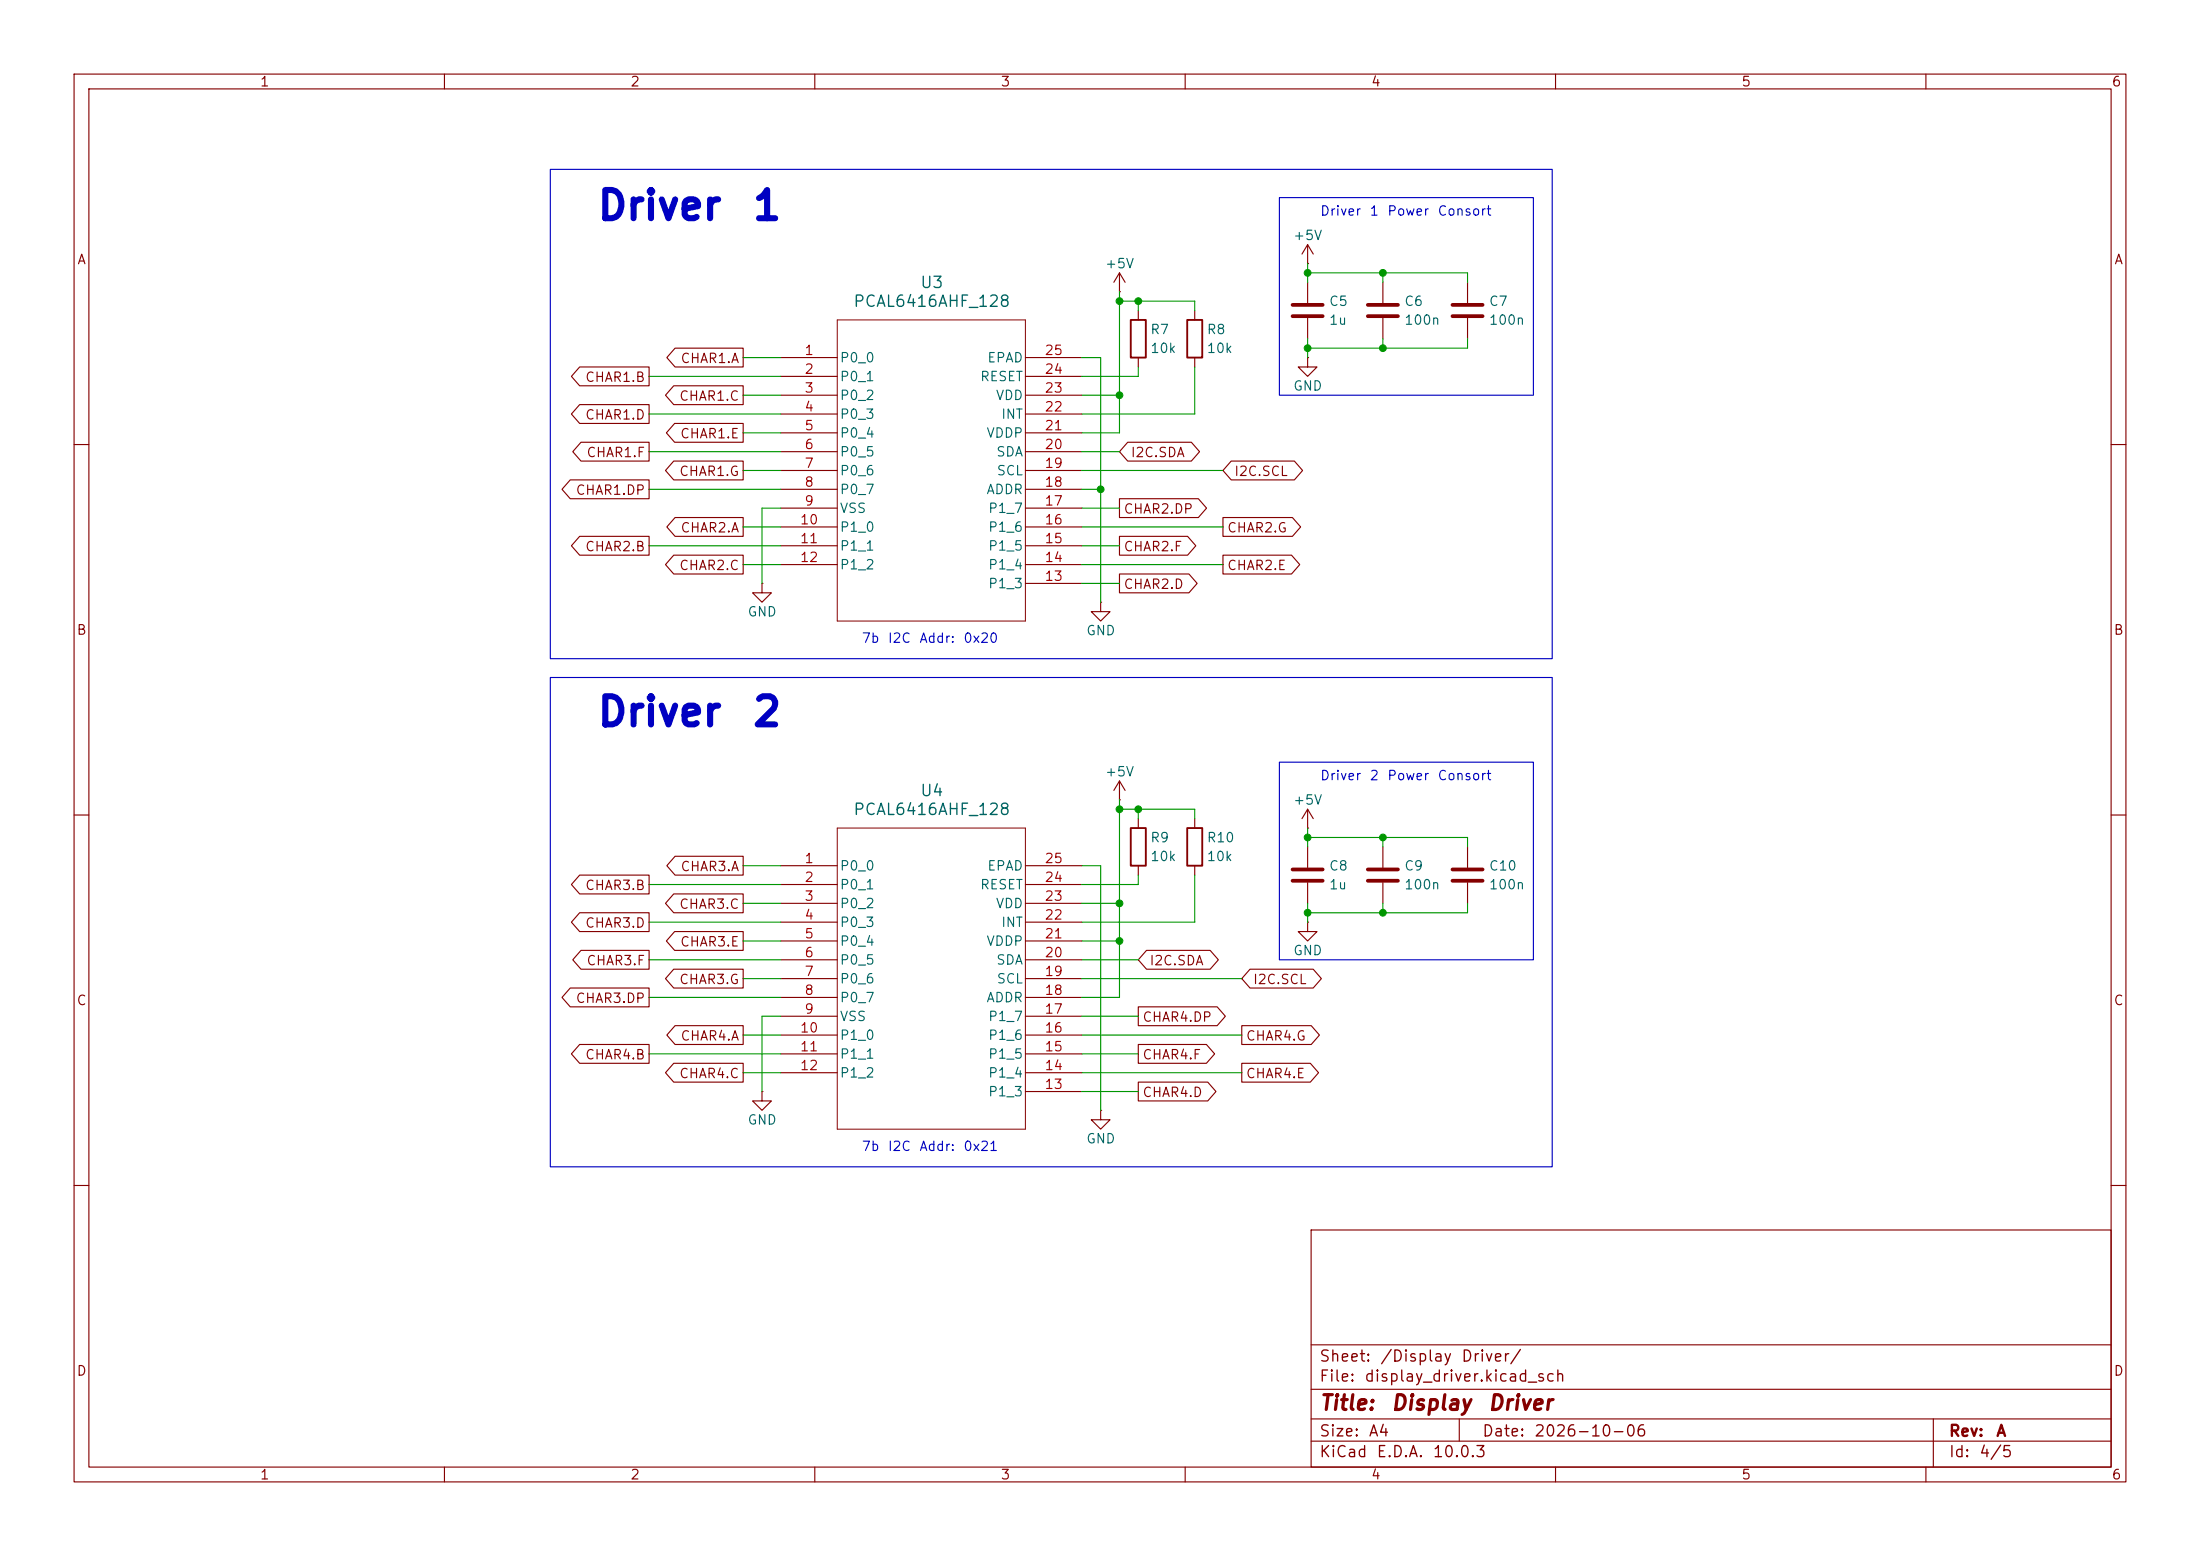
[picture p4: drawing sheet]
<svg xmlns="http://www.w3.org/2000/svg" width="297mm" height="210mm" viewBox="0 0 297 210" stroke-linecap="round" stroke-linejoin="round" font-family="sans-serif">
<g fill="none" stroke="#840000" stroke-width=".15">
<path d="M10 10h277v190h-277zM12 12h273v186h-273zM60 10v2M110 10v2M160 10v2M210 10v2M260 10v2M151.1 39.4h.1M151.1 36.8v2.6M151.1 36.8l-.7 1.3M151.1 36.8l.8 1.3M176.5 35.6h.1"/>
<path d="M176.5 33v2.6M176.5 38.1v2.8M176.5 33l-.7 1.3M176.5 33l.8 1.3M186.7 38.1v2.8M198.1 38.1v2.8M78.3 49.5h9.3v2.6h-9.3l-1.2-1.3zM78.3 54.6h9.3v2.6h-9.3l-1.2-1.3zM78.4 59.7h9.2v2.5h-9.2l-1.1-1.2zM91 52.1h9.3v2.5h-9.3l-1.2-1.3zM91.1 57.1h9.2v2.6h-9.2l-1.1-1.3zM91.1 47h9.2v2.5h-9.2l-1.1-1.2z"/>
<path d="M105.4 48.3h7.6M105.4 50.8h7.6M105.4 53.3h7.6M105.4 55.9h7.6M105.4 58.4h7.6M138.4 48.3h7.6M138.4 50.8h7.6M138.4 53.3h7.6M138.4 55.9h7.6M138.4 58.4h7.6M152.2 59.7h8.6l1.1 1.3-1.1 1.2h-8.6l-1.1-1.2zM153.7 41.9v1.3"/>
<path d="M153.7 48.3v1.2M161.3 41.9v1.3M161.3 48.3v1.2M176.5 48.3v1.2h1.3l-1.3 1.3-1.2-1.3h1.2M176.5 48.3h.1M176.5 42.9v2.8M186.7 42.9v2.8M198.1 42.9v2.8M10 60h2M77 64.8h10.6v2.5h-10.6l-1.1-1.3zM78.3 72.4h9.3v2.5h-9.3l-1.2-1.2zM91 62.2h9.3v2.6h-9.3l-1.2-1.3z"/>
<path d="M91 74.9h9.3v2.6h-9.3l-1.2-1.3zM91.1 69.8h9.2v2.6h-9.2l-1.1-1.3zM102.9 78.7v1.3h1.2l-1.2 1.3-1.3-1.3h1.3M102.9 78.7h.1M105.4 61h7.6M105.4 63.5h7.6M105.4 66h7.6M105.4 68.6h7.6M105.4 71.1h7.6M105.4 73.7h7.6M105.4 76.2h7.6M138.4 61h7.6"/>
<path d="M138.4 63.5h7.6M138.4 66h7.6M138.4 68.6h7.6M138.4 71.1h7.6M138.4 73.7h7.6M138.4 76.2h7.6M138.4 78.7h7.6M151.1 77.5h9.4l1.1 1.2-1.1 1.3h-9.4zM151.1 67.3h10.7l1.1 1.3-1.1 1.3h-10.7zM151.1 72.4h9.2l1.1 1.3-1.1 1.2h-9.2zM165.1 74.9h9.3l1.1 1.3-1.1 1.3h-9.3zM165.1 69.8h9.4l1.1 1.3-1.1 1.3h-9.4z"/>
<path d="M166.2 62.2h8.5l1.2 1.3-1.2 1.3h-8.5l-1.1-1.3zM285 60h2M148.6 81.3v1.3h1.3l-1.3 1.2-1.3-1.2h1.3M148.6 81.3h.1M10 110h2M78.3 118.1h9.3v2.6h-9.3l-1.2-1.3zM91.1 115.6h9.2v2.5h-9.2l-1.1-1.3zM105.4 116.8h7.6M105.4 119.4h7.6M138.4 116.8h7.6M138.4 119.4h7.6M151.1 108h.1"/>
<path d="M151.1 105.4l-.7 1.3M151.1 105.4l.8 1.3M151.1 105.4v2.6M153.7 110.5v1.3M153.7 116.8v1.3M161.3 110.5v1.3M161.3 116.8v1.3M176.5 111.8h.1M176.5 109.2v2.6M176.5 114.3v2.8M176.5 119.1v2.8M176.5 109.2l-.7 1.3"/>
<path d="M176.5 109.2l.8 1.3M186.7 114.3v2.8M186.7 119.1v2.8M198.1 114.3v2.8M198.1 119.1v2.8M285 110h2M77 133.3h10.6v2.6h-10.6l-1.1-1.3zM78.3 123.2h9.3v2.5h-9.3l-1.2-1.2zM78.4 128.3h9.2v2.5h-9.2l-1.1-1.3zM91 120.6h9.3v2.6h-9.3l-1.2-1.3zM91 130.8h9.3v2.6h-9.3l-1.2-1.3zM91.1 125.7h9.2v2.6h-9.2l-1.1-1.3z"/>
<path d="M91.1 138.4h9.2v2.6h-9.2l-1.1-1.3zM105.4 121.9h7.6M105.4 124.5h7.6M105.4 127h7.6M105.4 129.5h7.6M105.4 132.1h7.6M105.4 134.6h7.6M105.4 137.2h7.6M105.4 139.7h7.6M138.4 121.9h7.6M138.4 124.5h7.6M138.4 127h7.6"/>
<path d="M138.4 129.5h7.6M138.4 132.1h7.6M138.4 134.6h7.6M138.4 137.2h7.6M138.4 139.7h7.6M153.7 135.9h10.6l1.1 1.3-1.1 1.2h-10.6zM154.8 128.3h8.6l1.1 1.2-1.1 1.3h-8.6l-1.1-1.3zM167.6 138.4h9.4l1.1 1.3-1.1 1.3h-9.4zM168.8 130.8h8.5l1.1 1.3-1.1 1.3h-8.5l-1.2-1.3zM176.5 124.5v1.2h1.3l-1.3 1.3-1.2-1.3h1.2M176.5 124.5h.1M78.3 141h9.3v2.5h-9.3l-1.2-1.3z"/>
<path d="M91 143.5h9.3v2.6h-9.3l-1.2-1.3zM102.9 147.3v1.3h1.2l-1.2 1.3-1.3-1.3h1.3M102.9 147.3h.1M105.4 142.2h7.6M105.4 144.8h7.6M138.4 142.2h7.6M138.4 144.8h7.6M138.4 147.3h7.6M148.6 149.9v1.2h1.3l-1.3 1.3-1.3-1.3h1.3M148.6 149.9h.1M153.7 146h9.3l1.2 1.3-1.2 1.3h-9.3zM153.7 141h9.2l1.1 1.2-1.1 1.3h-9.2z"/>
<path d="M167.6 143.5h9.3l1.1 1.3-1.1 1.3h-9.3zM10 160h2M177 166h108v32h-108zM285 160h2M60 198v2M110 198v2M160 198v2M177 194.5h108M177 191.5h108M177 187.5h108M177 181.5h108M197 191.5v3"/>
<path d="M210 198v2M260 198v2M261 191.5v6.5"/>
</g>
<path d="M174.5 41.1h4.1M174.5 42.7h4.1M184.7 41.1h4M184.7 42.7h4M196.1 41.1h4.1M196.1 42.7h4.1M174.5 117.3h4.1M174.5 118.9h4.1M184.7 117.3h4M184.7 118.9h4M196.1 117.3h4.1M196.1 118.9h4.1" fill="none" stroke="#840000" stroke-width=".51"/>
<path d="M113 43.2h25.4v40.6h-25.4zM113 111.8h25.4v40.6h-25.4z" fill="none" stroke="#840000" stroke-width=".14"/>
<path d="M152.7 43.2h2v5.1h-2zM160.3 43.2h2v5.1h-2zM152.7 111.8h2v5h-2zM160.3 111.8h2v5h-2z" fill="none" stroke="#840000" stroke-width=".25"/>
<g fill="none" stroke="#009600" stroke-width=".15">
<path d="M151.1 39.4v19h-5.1M176.5 35.6v2.5M176.5 36.8h21.6v1.3M186.7 36.8v1.3M87.6 55.9h17.8M87.6 50.8h17.8M100.3 48.3h5.1M100.3 53.3h5.1M100.3 58.4h5.1M146 48.3h2.6v33M146 53.3h5.1M151.1 40.6h10.2v1.3"/>
<path d="M153.7 40.6v1.3M153.7 49.5v1.3h-7.7M161.3 49.5v6.4h-15.3M176.5 45.7v2.6M186.7 45.7v1.3M198.1 45.7v1.3h-21.6M87.6 66h17.8M87.6 61h17.8M87.6 73.7h17.8M100.3 71.1h5.1M100.3 63.5h5.1M100.3 76.2h5.1"/>
<path d="M105.4 68.6h-2.5v10.1M146 66h2.6M146 61h5.1M146 71.1h19.1M146 68.6h5.1M146 63.5h19.1M146 76.2h19.1M146 73.7h5.1M146 78.7h5.1M87.6 119.4h17.8M100.3 116.8h5.1M146 116.8h2.6v33.1"/>
<path d="M151.1 109.2h10.2v1.3M151.1 108v26.6h-5.1M153.7 109.2v1.3M153.7 118.1v1.3h-7.7M161.3 118.1v6.4h-15.3M176.5 111.8v2.5M176.5 113h21.6v1.3M186.7 113v1.3M87.6 129.5h17.8M87.6 134.6h17.8M87.6 124.5h17.8M100.3 121.9h5.1"/>
<path d="M100.3 127h5.1M100.3 132.1h5.1M100.3 139.7h5.1M105.4 137.2h-2.5v10.1M146 121.9h5.1M146 127h5.1M146 129.5h7.7M146 132.1h21.6M146 137.2h7.7M146 139.7h21.6M176.5 121.9v2.6M186.7 121.9v1.3"/>
<path d="M198.1 121.9v1.3h-21.6M87.6 142.2h17.8M100.3 144.8h5.1M146 147.3h7.7M146 144.8h21.6M146 142.2h7.7"/>
</g>
<path d="M74.3 22.9h135.2v66h-135.2zM172.7 26.7h34.3v26.6h-34.3zM74.3 91.4h135.2v66.1h-135.2zM172.7 102.9h34.3v26.6h-34.3z" fill="none" stroke="#0000c2" stroke-width=".15"/>
<g fill="#009600" stroke="#009600" stroke-width=".14">
<circle cx="186.7" cy="36.8" r=".46"/>
<circle cx="186.7" cy="47" r=".46"/>
<circle cx="153.7" cy="40.6" r=".46"/>
<circle cx="151.1" cy="40.6" r=".46"/>
<circle cx="176.5" cy="47" r=".46"/>
<circle cx="176.5" cy="36.8" r=".46"/>
<circle cx="151.1" cy="121.9" r=".46"/>
<circle cx="151.1" cy="109.2" r=".46"/>
<circle cx="153.7" cy="109.2" r=".46"/>
<circle cx="176.5" cy="113" r=".46"/>
<circle cx="151.1" cy="127" r=".46"/>
<circle cx="148.6" cy="66" r=".46"/>
<circle cx="151.1" cy="53.3" r=".46"/>
<circle cx="176.5" cy="123.2" r=".46"/>
<circle cx="186.7" cy="113" r=".46"/>
<circle cx="186.7" cy="123.2" r=".46"/>
</g>
<g font-size="3.8" fill="#0000c2">
<text x="80.4" y="30.6">Driver</text>
<text x="101.4" y="30.6">1</text>
<text x="80.4" y="98.9">Driver</text>
<text x="101.4" y="98.9">2</text>
</g>
<g font-size="2" fill="#840000">
<text x="178" y="190.8">Title:</text>
<text x="187.7" y="190.8">Display</text>
<text x="200.8" y="190.8">Driver</text>
</g>
<g font-size="1.5" fill="#006464">
<text x="115.1" y="41.8">PCAL6416AHF_128</text>
<text x="124.1" y="39.3">U3</text>
<text x="124.1" y="107.8">U4</text>
<text x="115.1" y="110.4">PCAL6416AHF_128</text>
</g>
<g font-size="1.5" fill="#840000">
<text x="178" y="184.2">Sheet:</text>
<text x="186.2" y="184.2">/Display</text>
<text x="197.2" y="184.2">Driver/</text>
<text x="178" y="186.9">File:</text>
<text x="184.1" y="186.9">display_driver.kicad_sch</text>
<text x="178" y="197.1">KiCad</text>
<text x="178" y="194.3">Size:</text>
<text x="184.7" y="194.3">A4</text>
<text x="185.7" y="197.1">E.D.A.</text>
<text x="193.3" y="197.1">10.0.3</text>
<text x="200" y="194.3">Date:</text>
<text x="207" y="194.3">2026-10-06</text>
<text x="263" y="194.3">Rev:</text>
<text x="263" y="197.1">Id:</text>
<text x="267.1" y="197.1">4/5</text>
<text x="269.4" y="194.3">A</text>
</g>
<g font-size="1.3" fill="#840000">
<text x="35" y="12">1</text>
<text x="85" y="12">2</text>
<text x="135" y="12">3</text>
<text x="185" y="12">4</text>
<text x="235" y="12">5</text>
<text x="285" y="12">6</text>
<text x="10.3" y="36">A</text>
<text x="285.3" y="36">A</text>
<text x="78.9" y="51.9">CHAR1.B</text>
<text x="91.8" y="49.3">CHAR1.A</text>
<text x="78.9" y="56.9">CHAR1.D</text>
<text x="91.6" y="54.4">CHAR1.C</text>
<text x="91.7" y="59.5">CHAR1.E</text>
<text x="79.1" y="62">CHAR1.F</text>
<text x="91.6" y="64.6">CHAR1.G</text>
<text x="152.6" y="62">I2C.SDA</text>
<text x="166.5" y="64.6">I2C.SCL</text>
<text x="77.6" y="67.1">CHAR1.DP</text>
<text x="151.6" y="69.6">CHAR2.DP</text>
<text x="78.9" y="74.7">CHAR2.B</text>
<text x="91.6" y="77.3">CHAR2.C</text>
<text x="91.8" y="72.2">CHAR2.A</text>
<text x="151.6" y="74.7">CHAR2.F</text>
<text x="165.6" y="77.3">CHAR2.E</text>
<text x="165.6" y="72.2">CHAR2.G</text>
<text x="151.6" y="79.8">CHAR2.D</text>
<text x="10.3" y="86">B</text>
<text x="285.3" y="86">B</text>
<text x="91.8" y="117.9">CHAR3.A</text>
<text x="78.9" y="125.5">CHAR3.D</text>
<text x="78.9" y="120.4">CHAR3.B</text>
<text x="91.6" y="123">CHAR3.C</text>
<text x="79.1" y="130.6">CHAR3.F</text>
<text x="91.7" y="128.1">CHAR3.E</text>
<text x="155.1" y="130.6">I2C.SDA</text>
<text x="10.3" y="136">C</text>
<text x="77.6" y="135.7">CHAR3.DP</text>
<text x="91.6" y="133.1">CHAR3.G</text>
<text x="169.1" y="133.1">I2C.SCL</text>
<text x="285.3" y="136">C</text>
<text x="78.9" y="143.3">CHAR4.B</text>
<text x="91.8" y="140.8">CHAR4.A</text>
<text x="154.1" y="138.2">CHAR4.DP</text>
<text x="154.1" y="143.3">CHAR4.F</text>
<text x="168.1" y="140.8">CHAR4.G</text>
<text x="91.6" y="145.8">CHAR4.C</text>
<text x="154.1" y="148.4">CHAR4.D</text>
<text x="168.1" y="145.8">CHAR4.E</text>
<text x="10.3" y="186">D</text>
<text x="285.3" y="186">D</text>
<text x="35" y="200">1</text>
<text x="85" y="200">2</text>
<text x="135" y="200">3</text>
<text x="185" y="200">4</text>
<text x="235" y="200">5</text>
<text x="285" y="200">6</text>
</g>
<g font-size="1.3" fill="#0000c2">
<text x="178.1" y="29.4">Driver</text>
<text x="184.8" y="29.4">1</text>
<text x="187.2" y="29.4">Power</text>
<text x="194" y="29.4">Consort</text>
<text x="116.2" y="87.1">7b</text>
<text x="119.8" y="87.1">I2C</text>
<text x="124" y="87.1">Addr:</text>
<text x="130" y="87.1">0x20</text>
<text x="178.1" y="105.6">Driver</text>
<text x="184.8" y="105.6">2</text>
<text x="187.2" y="105.6">Power</text>
<text x="194" y="105.6">Consort</text>
<text x="116.2" y="155.7">7b</text>
<text x="119.8" y="155.7">I2C</text>
<text x="124" y="155.7">Addr:</text>
<text x="130" y="155.7">0x21</text>
</g>
<g font-size="1.3" fill="#006464">
<text x="174.5" y="32.7">+5V</text>
<text x="149.1" y="36.5">+5V</text>
<text x="179.3" y="41.6">C5</text>
<text x="189.5" y="41.6">C6</text>
<text x="200.9" y="41.6">C7</text>
<text x="155.2" y="45.4">R7</text>
<text x="155.2" y="48">10k</text>
<text x="162.8" y="45.4">R8</text>
<text x="162.8" y="48">10k</text>
<text x="179.3" y="44.2">1u</text>
<text x="189.5" y="44.2">100n</text>
<text x="200.9" y="44.2">100n</text>
<text x="113.3" y="49.2">P0_0</text>
<text x="113.3" y="51.8">P0_1</text>
<text x="132.2" y="51.8">RESET</text>
<text x="133.2" y="49.2">EPAD</text>
<text x="174.5" y="53">GND</text>
<text x="113.3" y="54.3">P0_2</text>
<text x="113.3" y="56.9">P0_3</text>
<text x="113.3" y="59.4">P0_4</text>
<text x="133.1" y="59.4">VDDP</text>
<text x="134.3" y="54.3">VDD</text>
<text x="135.1" y="56.9">INT</text>
<text x="113.3" y="61.9">P0_5</text>
<text x="113.3" y="64.5">P0_6</text>
<text x="134.4" y="61.9">SDA</text>
<text x="134.5" y="64.5">SCL</text>
<text x="113.3" y="67">P0_7</text>
<text x="113.3" y="69.6">VSS</text>
<text x="133.1" y="67">ADDR</text>
<text x="133.3" y="69.6">P1_7</text>
<text x="113.3" y="72.1">P1_0</text>
<text x="113.3" y="74.6">P1_1</text>
<text x="113.3" y="77.2">P1_2</text>
<text x="133.3" y="77.2">P1_4</text>
<text x="133.3" y="74.6">P1_5</text>
<text x="133.3" y="72.1">P1_6</text>
<text x="100.8" y="83.5">GND</text>
<text x="133.3" y="79.7">P1_3</text>
<text x="146.6" y="86.1">GND</text>
<text x="149.1" y="105.1">+5V</text>
<text x="174.5" y="108.9">+5V</text>
<text x="113.3" y="117.8">P0_0</text>
<text x="133.2" y="117.8">EPAD</text>
<text x="155.2" y="114">R9</text>
<text x="155.2" y="116.5">10k</text>
<text x="162.8" y="116.5">10k</text>
<text x="162.8" y="114">R10</text>
<text x="179.3" y="117.8">C8</text>
<text x="189.5" y="117.8">C9</text>
<text x="200.9" y="117.8">C10</text>
<text x="113.3" y="120.4">P0_1</text>
<text x="113.3" y="122.9">P0_2</text>
<text x="113.3" y="125.4">P0_3</text>
<text x="132.2" y="120.4">RESET</text>
<text x="134.3" y="122.9">VDD</text>
<text x="135.1" y="125.4">INT</text>
<text x="179.3" y="120.4">1u</text>
<text x="189.5" y="120.4">100n</text>
<text x="200.9" y="120.4">100n</text>
<text x="113.3" y="128">P0_4</text>
<text x="113.3" y="130.5">P0_5</text>
<text x="133.1" y="128">VDDP</text>
<text x="134.4" y="130.5">SDA</text>
<text x="174.5" y="129.2">GND</text>
<text x="113.3" y="133.1">P0_6</text>
<text x="113.3" y="135.6">P0_7</text>
<text x="133.1" y="135.6">ADDR</text>
<text x="134.5" y="133.1">SCL</text>
<text x="113.3" y="138.1">VSS</text>
<text x="113.3" y="140.7">P1_0</text>
<text x="113.3" y="143.2">P1_1</text>
<text x="133.3" y="143.2">P1_5</text>
<text x="133.3" y="140.7">P1_6</text>
<text x="133.3" y="138.1">P1_7</text>
<text x="113.3" y="145.8">P1_2</text>
<text x="133.3" y="148.3">P1_3</text>
<text x="133.3" y="145.8">P1_4</text>
<text x="100.8" y="152.1">GND</text>
<text x="146.6" y="154.6">GND</text>
</g>
<g font-size="1.3" fill="#a90000">
<text x="108.5" y="48.2">1</text>
<text x="108.5" y="50.8">2</text>
<text x="108.5" y="53.3">3</text>
<text x="140.9" y="53.3">23</text>
<text x="140.9" y="50.8">24</text>
<text x="140.9" y="48.2">25</text>
<text x="108.5" y="55.9">4</text>
<text x="108.5" y="58.4">5</text>
<text x="140.9" y="58.4">21</text>
<text x="140.9" y="55.9">22</text>
<text x="108.5" y="60.9">6</text>
<text x="108.5" y="63.5">7</text>
<text x="140.9" y="63.5">19</text>
<text x="140.9" y="60.9">20</text>
<text x="107.9" y="71.1">10</text>
<text x="108.5" y="66">8</text>
<text x="108.5" y="68.6">9</text>
<text x="140.9" y="71.1">16</text>
<text x="140.9" y="68.6">17</text>
<text x="140.9" y="66">18</text>
<text x="107.9" y="73.6">11</text>
<text x="107.9" y="76.2">12</text>
<text x="140.9" y="76.2">14</text>
<text x="140.9" y="73.6">15</text>
<text x="140.9" y="78.7">13</text>
<text x="108.5" y="116.8">1</text>
<text x="108.5" y="119.4">2</text>
<text x="140.9" y="119.4">24</text>
<text x="140.9" y="116.8">25</text>
<text x="108.5" y="121.9">3</text>
<text x="108.5" y="124.4">4</text>
<text x="140.9" y="124.4">22</text>
<text x="140.9" y="121.9">23</text>
<text x="108.5" y="127">5</text>
<text x="108.5" y="129.5">6</text>
<text x="140.9" y="129.5">20</text>
<text x="140.9" y="127">21</text>
<text x="108.5" y="132.1">7</text>
<text x="108.5" y="134.6">8</text>
<text x="108.5" y="137.1">9</text>
<text x="140.9" y="137.1">17</text>
<text x="140.9" y="134.6">18</text>
<text x="140.9" y="132.1">19</text>
<text x="107.9" y="139.7">10</text>
<text x="107.9" y="142.2">11</text>
<text x="140.9" y="142.2">15</text>
<text x="140.9" y="139.7">16</text>
<text x="107.9" y="144.8">12</text>
<text x="140.9" y="147.3">13</text>
<text x="140.9" y="144.8">14</text>
</g>
</svg>
